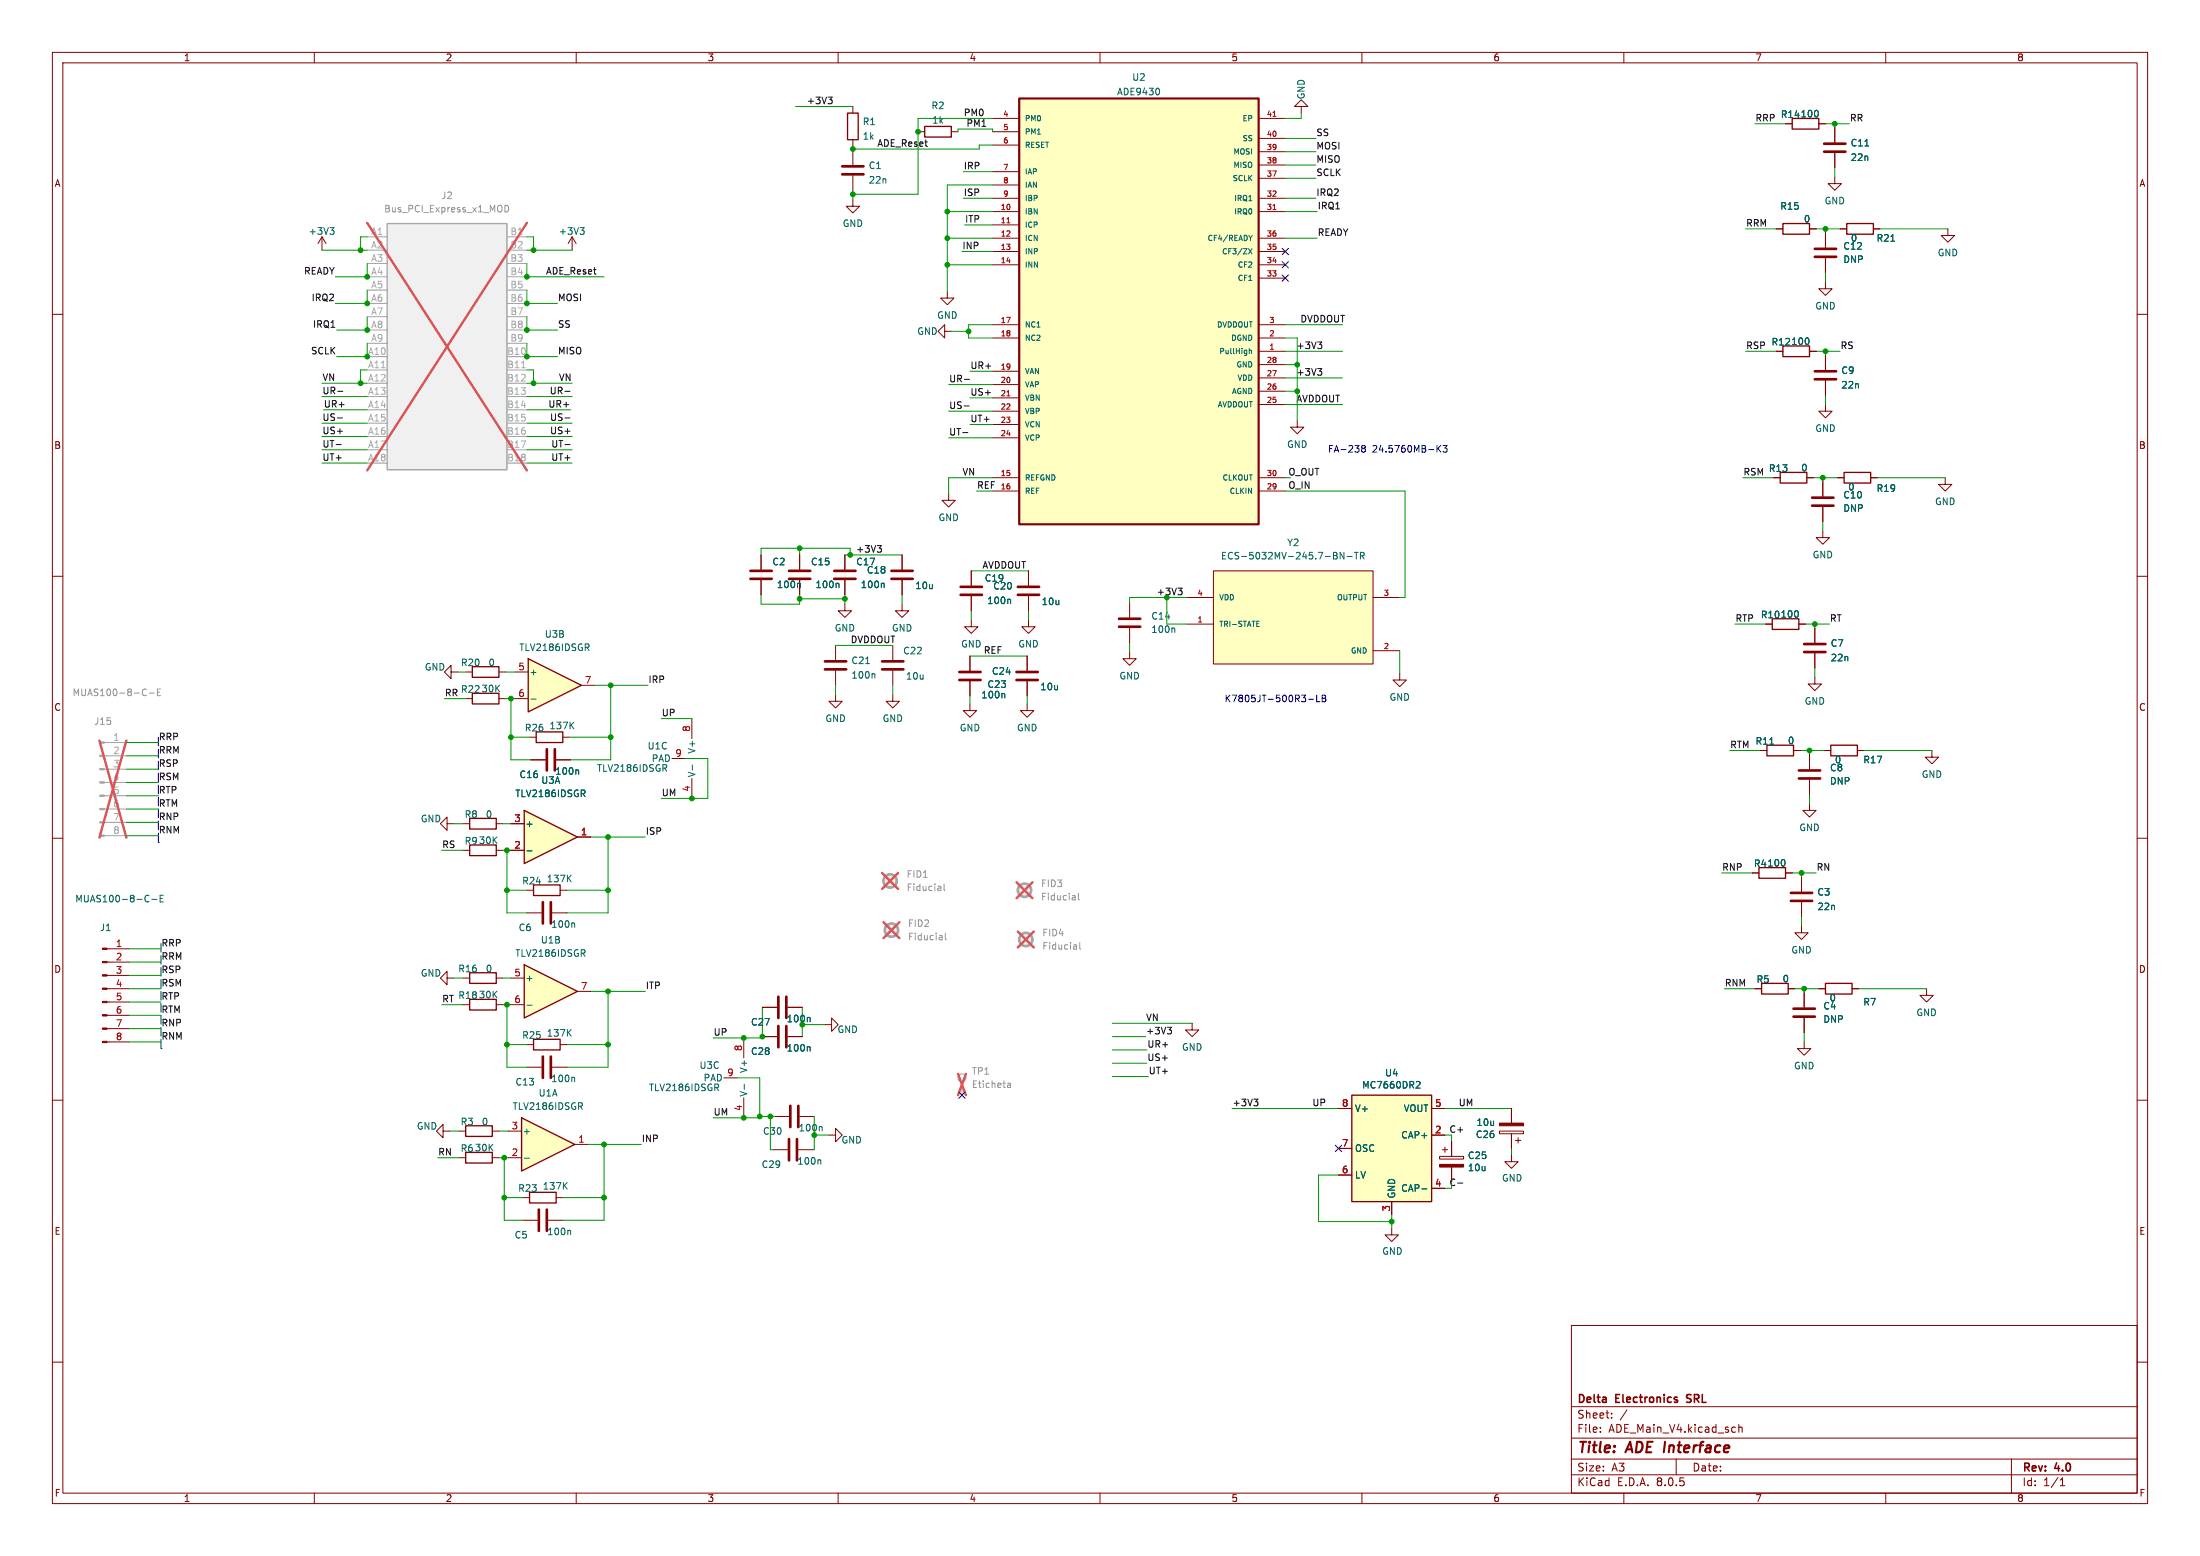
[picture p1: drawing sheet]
<svg xmlns="http://www.w3.org/2000/svg" width="420mm" height="297mm" viewBox="0 0 420 297" stroke-linecap="round" stroke-linejoin="round" font-family="sans-serif">
<g fill="none" stroke="#840000" stroke-width=".19">
<path d="M10 10h400v277h-400zM12 12h396v273h-396zM60 10v2M110 10v2M160 10v2M210 10v2M260 10v2M310 10v2M360 10v2M10 60h2M408 60h2M10 110h2"/>
<path d="M408 110h2M88.9 133.4h1.3M95.2 133.4h1.3M185.2 134.4v1.2h1.2l-1.2 1.3-1.3-1.3h1.3M185.2 125.2v2.8M185.2 130v2.8M10 160h2M345.4 153.4v1.3h1.3l-1.3 1.3-1.2-1.3h1.2M408 160h2M88.4 162.3h1.3M94.7 162.3h1.3M334.5 166.6h1.3"/>
<path d="M340.9 166.6h1.2M335 188.7h1.3M341.4 188.7h1.2M10 210h2M408 210h2M10 260h2M300 253h108v32h-108zM408 260h2M300 278.5h108M300 274.5h108M300 268.5h108M305.5 273.2v.2"/>
<path d="M305.5 272.5v.1M307.7 270.5v.2M307.7 269.8v.1M310.6 269.1l-1.3 1.9M320 278.5v3M331.2 272.4l.1 .1M331.3 273.3l-.1 .1M331.9 271.9v1.5M331.9 272.5l.3-.1 .3 .1 .1 .9M384 278.5v6.5M60 285v2M110 285v2"/>
<path d="M160 285v2M210 285v2M260 285v2M300 281.5h108M310 285v2M360 285v2M393.3 283.6h.9M393.3 282.5l.4-.4v1.5"/>
</g>
<path d="M322 267.6l.2 .1M322 266.3v.5" fill="none" stroke="#840000" stroke-width=".3"/>
<path d="M90.2 132.3h5v2.1h-5zM89.7 161.3h5v2h-5zM335.8 165.6h5.1v2h-5.1zM336.3 187.7h5.1v2h-5.1z" fill="none" stroke="#840000" stroke-width=".25"/>
<path d="M19.9 159.5h4.2M19.9 157h4.2M19.9 154.4h4.2M19.9 151.9h4.2M19.9 149.4h4.2M19.9 146.8h4.2M19.9 144.3h4.2M19.9 141.7h4.2" fill="none" stroke="#a1a1a1" stroke-width=".19"/>
<g fill="#a1a1a1" stroke="#a1a1a1" stroke-width=".19">
<path d="M19 159.4h.9v.2h-.9z"/>
<path d="M19 156.8h.9v.3h-.9z"/>
<path d="M19 154.3h.9v.3h-.9z"/>
<path d="M19 151.8h.9v.2h-.9z"/>
<path d="M19 149.2h.9v.3h-.9z"/>
<path d="M19 146.7h.9v.2h-.9z"/>
<path d="M19 144.1h.9v.3h-.9z"/>
<path d="M19 141.6h.9v.3h-.9z"/>
</g>
<path d="M27.4 131.6h.5M27.9 132.7h-.5M28.5 132.3h1M30.1 132.1h.4M30.7 131.5h-.6v1.3h.6" fill="none" stroke="#989898" stroke-width=".19"/>
<path d="M19 141.4l5.1 18.5M24.1 141.4l-5.1 18.5" fill="none" stroke="#e65255" stroke-width=".46"/>
<path d="M183.1 129.8h4.1M183.1 128.3h4.1" fill="none" stroke="#840000" stroke-width=".51"/>
<path d="M191.6 132.4l.2 .2v.6" fill="none" stroke="#006464" stroke-width=".19"/>
<path d="M258.1 209h15.2v20.4h-15.2z" fill="#ffffc2"/>
<path d="M89.7 190.8h5v2h-5zM89.7 185.7h5v2h-5zM348.5 187.7h5.1v2h-5.1zM258.1 209h15.2v20.4h-15.2z" fill="none" stroke="#840000" stroke-width=".25"/>
<g fill="none" stroke="#840000" stroke-width=".19">
<path d="M180.3 63.2v-1.2l-1.2 1.2 1.2 1.3v-1.3h1.3M145.3 105.9v2.8M145.3 110.7v2.8M152.7 105.9v2.8M152.7 110.7v2.8M161.3 105.9v2.8M161.3 110.7v2.8M343.9 176.8v1.3h1.3l-1.3 1.2-1.3-1.2h1.3M343.9 167.4v2.8M343.9 172.2v2.8M85.3 186.7v-1.3l-1.2 1.3 1.2 1.3v-1.3h1.3M88.4 191.8h1.3"/>
<path d="M88.4 186.7h1.3M94.7 191.8h1.3M94.7 186.7h1.3M227.6 195.3v1.3h1.3l-1.3 1.3-1.3-1.3h1.3M344.4 198.9v1.3h1.3l-1.3 1.2-1.2-1.2h1.2M344.4 189.5v2.8M344.4 194.3v2.8M347.2 188.7h1.3M353.6 188.7h1.2M367.8 188.7v1.3h1.3l-1.3 1.3-1.3-1.3h1.3M255.5 211.6h2.6M255.5 219.2h2.6"/>
<path d="M273.3 216.7h2.5M273.3 211.6h2.5M255.5 224.3h2.6M265.7 234.4v1.3h1.3l-1.3 1.3-1.3-1.3h1.3M265.7 229.4v2.5M273.3 226.8h2.5"/>
</g>
<path d="M152.6 111.3l.2 .2v.7M160 111.3l.2 .2v.7M168.6 111.3l.2 .2v.7M270.6 206.4l.4 .1 .1 .3-.8 .9h.8M271.4 226.9h1" fill="none" stroke="#006464" stroke-width=".19"/>
<path d="M143.3 110.5h4M143.3 109h4M150.6 110.5h4.1M150.6 109h4.1M159.3 110.5h4M159.3 109h4M341.9 172h4M341.9 170.4h4M342.4 194.1h4.1M342.4 192.5h4.1" fill="none" stroke="#840000" stroke-width=".51"/>
<g fill="#f0f0f0" stroke="#f0f0f0" stroke-width=".19">
<circle cx="195.8" cy="179.3" r="1.27"/>
<circle cx="195.6" cy="169.9" r="1.27"/>
</g>
<g fill="none" stroke="#a1a1a1" stroke-width=".51">
<circle cx="195.6" cy="169.9" r="1.27"/>
<circle cx="195.8" cy="179.3" r="1.27"/>
</g>
<path d="M205.2 171l.1 .8M205.3 171.7l-.2 .1M205.3 171.2l-.2 .1M205.9 170.5v1.1l.2 .2M206.1 179.9v1.1l.2 .2M205.5 180.4v.8M205.5 181.1l-.1 .1M205.5 180.6l-.1 .1" fill="none" stroke="#989898" stroke-width=".19"/>
<path d="M194.1 168.4l3 3.1M194.3 177.8l3.1 3M197.1 168.4l-3 3.1M197.4 177.8l-3.1 3" fill="none" stroke="#e65255" stroke-width=".46"/>
<path d="M100.8 125.7l10.2 5.1-10.2 5.1z" fill="#ffffc2"/>
<path d="M100.8 125.7l10.2 5.1-10.2 5.1z" fill="none" stroke="#840000" stroke-width=".25"/>
<g fill="none" stroke="#840000" stroke-width=".19">
<path d="M109.2 45.2l.8 1.3M109.2 45.2v2.6M109.2 45.2l-.7 1.3M98.3 128.3h2.5M98.3 133.4h2.5M111 130.8h2.5M275.3 219.5h1.1M275.8 218.9v1.1M277.1 217.9v2.8M286.3 215.9h4.5v.5h-4.5zM288.5 211.6v2.8M288.5 216.4v2.8"/>
<path d="M289.3 217.7h1M289.8 217.2v1M274.8 220.7h4.6v.5h-4.6zM277.1 222.8v2.8M288.5 220.5v1.2h1.3l-1.3 1.3-1.2-1.3h1.2"/>
</g>
<path d="M110.7 43.5h.8l-.4 .4M111.3 43.9l.2 .3v.3l-.2 .2M101.4 133.4h.9M112 123.6l.4 .6M112.3 123l.1 .1-.1 .4" fill="none" stroke="#006464" stroke-width=".19"/>
<g fill="#840000" stroke="#840000" stroke-width=".19">
<path d="M274.8 222.2h4.6v.6h-4.6z"/>
<path d="M286.3 214.4h4.5v.5h-4.5z"/>
</g>
<path d="M100.1 184.2l10.1 5-10.1 5.1z" fill="#ffffc2"/>
<path d="M100.1 184.2l10.1 5-10.1 5.1z" fill="none" stroke="#840000" stroke-width=".25"/>
<path d="M248.4 20.3h1.3l-1.3-1.2-1.3 1.2h1.3v1.3M172.2 115.3v1.3h-1.3l1.3 1.3 1.3-1.3h-1.3M159.5 123.2v2.8M159.5 128v2.8M97.5 186.7h2.6M97.5 191.8h2.6M110.2 189.2h2.6" fill="none" stroke="#840000" stroke-width=".19"/>
<path d="M165.3 126.7h.7M166.8 128.6l.2 .2v.6M100.6 191.9h1M111.3 181.9l.4 .6M111.6 181.3l.1 .2-.1 .4" fill="none" stroke="#006464" stroke-width=".19"/>
<path d="M157.5 127.8h4M157.5 126.2h4" fill="none" stroke="#840000" stroke-width=".51"/>
<path d="M194.6 18.8h45.7v81.3h-45.7z" fill="#ffffc2"/>
<path d="M194.6 18.8h45.7v81.3h-45.7z" fill="none" stroke="#840000" stroke-width=".41"/>
<g fill="none" stroke="#840000" stroke-width=".19">
<path d="M175.3 25.1h1.2M181.6 25.1h1.3M189.5 37.8h5.1M189.5 22.6h5.1M189.5 25.1h5.1M189.5 27.7h5.1M189.5 32.8h5.1M189.5 35.3h5.1M240.3 37.8h5.1M240.3 34h5.1M240.3 31.5h5.1M240.3 29h5.1"/>
<path d="M240.3 22.6h5.1M240.3 26.4h5.1M189.5 40.4h5.1M189.5 42.9h5.1M189.5 45.5h5.1M189.5 48h5.1M189.5 50.5h5.1M240.3 40.4h5.1M240.3 45.5h5.1M240.3 48h5.1M240.3 50.5h5.1M240.3 53.1h5.1"/>
<path d="M189.5 62h5.1M189.5 64.5h5.1M189.5 70.9h5.1M189.5 73.4h5.1M189.5 75.9h5.1M189.5 78.5h5.1M240.3 67.1h5.1M240.3 62h5.1M240.3 64.5h5.1M240.3 77.2h5.1M240.3 74.7h5.1M240.3 72.1h5.1"/>
<path d="M240.3 69.6h5.1M189.5 91.2h5.1M189.5 93.7h5.1M189.5 81h5.1M189.5 83.6h5.1M240.3 91.2h5.1M240.3 93.7h5.1M161.3 115.3v1.3h1.3l-1.3 1.3-1.3-1.3h1.3M185.4 109v2.8M185.4 113.8v2.8M196.3 109v2.8M196.3 113.8v2.8"/>
<path d="M88.9 128.3h1.3M95.2 128.3h1.3M170.4 132.6v1.3h-1.2l1.2 1.2 1.3-1.2h-1.3M101.3 145h2.8M106.2 145h2.8M100.6 169.9h1.3M100.6 174.2h2.8M105.4 174.2h2.8M106.9 169.9h1.3"/>
</g>
<path d="M221.2 17l.2 .3-.2 .7M238.3 47.5l.7 1M239 47.5l-.7 1M239.1 44.9l-.4 .5M238.5 66.5v1M238.5 66.9h.4v.6M192.7 114.4l.2 .2v.6M110.3 147l.2 .1v.7M108.5 167.6l.5 .7M109 167.1l-.7 .7M109.5 176.2l.2 .1v.7" fill="none" stroke="#006464" stroke-width=".19"/>
<path d="M243 40h.6M243 22.2h.6M192.2 42.5h.6M192.2 75.6h.6" fill="none" stroke="#a90000" stroke-width=".19"/>
<g fill="none" stroke="#a1a1a1" stroke-width=".19">
<path d="M183.6 206.5v2.5"/>
<circle cx="183.6" cy="205.7" r=".76"/>
</g>
<path d="M192.4 206.8h.4l.1 .8M192.4 207.5h.5M192.9 207l-.5 .2" fill="none" stroke="#989898" stroke-width=".19"/>
<path d="M182.9 205l1.5 4M184.4 205l-1.5 4" fill="none" stroke="#e65255" stroke-width=".46"/>
<path d="M176.5 24.1h5.1v2.1h-5.1zM90.2 127.3h5v2h-5zM101.9 168.9h5v2h-5z" fill="none" stroke="#840000" stroke-width=".25"/>
<path d="M183.4 113.5h4.1M183.4 112h4.1M194.3 113.5h4.1M194.3 112h4.1M104.4 143v4.1M105.9 143v4.1M103.6 172.2v4.1M105.2 172.2v4.1" fill="none" stroke="#840000" stroke-width=".51"/>
<path d="M100.1 154.7l10.1 5.1-10.1 5z" fill="#ffffc2"/>
<path d="M339.9 90.2h5v2h-5zM100.1 154.7l10.1 5.1-10.1 5z" fill="none" stroke="#840000" stroke-width=".25"/>
<path d="M181.1 94.2v1.3h1.3l-1.3 1.3-1.3-1.3h1.3M338.6 91.2h1.3M344.9 91.2h1.3M86.1 128.3v-1.3l-1.3 1.3 1.3 1.2v-1.2h1.3M97.5 157.2h2.6M110.2 159.8h2.6M97.5 162.3h2.6" fill="none" stroke="#840000" stroke-width=".19"/>
<path d="M111.3 151.5l.4 .6M111.6 150.9l.1 .1-.1 .4M100.6 162.4h1" fill="none" stroke="#006464" stroke-width=".19"/>
<path d="M73.9 42.7h22.9v47h-22.9z" fill="#f0f0f0"/>
<path d="M73.9 42.7h22.9v47h-22.9z" fill="none" stroke="#a1a1a1" stroke-width=".25"/>
<g fill="none" stroke="#a1a1a1" stroke-width=".19">
<path d="M70.1 45.2h3.8M70.1 47.8h3.8M70.1 50.3h3.8M70.1 52.8h3.8M70.1 55.4h3.8M70.1 57.9h3.8M96.8 45.2h3.8M96.8 47.8h3.8M96.8 50.3h3.8M96.8 52.8h3.8M96.8 55.4h3.8M96.8 57.9h3.8"/>
<path d="M70.1 68.1h3.8M70.1 70.6h3.8M70.1 73.2h3.8M70.1 75.7h3.8M70.1 78.2h3.8M70.1 60.5h3.8M70.1 63h3.8M70.1 65.5h3.8M96.8 68.1h3.8M96.8 70.6h3.8M96.8 73.2h3.8M96.8 75.7h3.8"/>
<path d="M96.8 78.2h3.8M96.8 60.5h3.8M96.8 63h3.8M96.8 65.5h3.8M70.1 80.8h3.8M70.1 83.3h3.8M70.1 85.9h3.8M70.1 88.4h3.8M96.8 80.8h3.8M96.8 83.3h3.8M96.8 85.9h3.8M96.8 88.4h3.8"/>
</g>
<path d="M99.6 70.2h.7" fill="none" stroke="#aaa" stroke-width=".19"/>
<path d="M96.4 39.2a.64 .64 0 0 1 .7 .6 .64 .64 0 0 1-.7 .7zM179.6 169.2v.8M179.6 169.9l-.1 .1M179.6 169.5h-.1M179.8 178.6l.1 .8M179.9 179.3l-.2 .1M179.9 178.9h-.2M180.2 168.7v1.1l.2 .2M180.5 178.1v1.1l.2 .2" fill="none" stroke="#989898" stroke-width=".19"/>
<path d="M70.1 42.5l30.5 47.3M100.6 42.5l-30.5 47.3M168.4 166.6l3 3.1M168.7 176l3 3.1M171.4 166.6l-3 3.1M171.7 176l-3 3.1" fill="none" stroke="#e65255" stroke-width=".46"/>
<path d="M161.8 21.6h2v5.1h-2zM342.1 22.6h5.1v2h-5.1zM340.4 42.7h5v2h-5zM340.4 66h5v2.1h-5zM352 90.2h5.1v2h-5.1zM338.3 118.1h5.1v2h-5.1zM102.4 139.7h5v2h-5zM88.9 214.9h5.1v2h-5.1zM88.9 220h5.1v2h-5.1z" fill="none" stroke="#840000" stroke-width=".25"/>
<g fill="none" stroke="#840000" stroke-width=".19">
<path d="M162.8 20.3v1.3M162.8 26.7v1.2M162.8 28.7v2.8M162.8 33.5v2.8M340.9 23.6h1.2M347.2 23.6h1.3M350.3 33.8v1.3h1.2l-1.2 1.2-1.3-1.2h1.3M350.3 24.4v2.8M350.3 29.2v2.8M61.5 45.2l-.8 1.3M61.5 45.2v2.6M61.5 45.2l.7 1.3"/>
<path d="M339.1 43.7h1.3M345.4 43.7h1.3M348.5 53.8v1.3h1.3l-1.3 1.3-1.3-1.3h1.3M339.1 67.1h1.3M345.4 67.1h1.3M247.6 80.3v1.2h1.3l-1.3 1.3-1.2-1.3h1.2M348 91.9v2.8M348 96.8v2.8M350.8 91.2h1.2M357.1 91.2h1.3M371.3 91.2v1.3h1.3l-1.3 1.2-1.2-1.2h1.2M172.2 105.9v2.8"/>
<path d="M172.2 110.7v2.8M185.4 118.4v1.2h1.3l-1.3 1.3-1.3-1.3h1.3M196.3 118.4v1.2h-1.2l1.2 1.3 1.3-1.3h-1.3M337.1 119.1h1.2M343.4 119.1h1.3M348 101.3v1.3h1.2l-1.2 1.3-1.3-1.3h1.3M132.1 137.2v3.8M159.5 132.6v1.3h1.3l-1.3 1.2-1.3-1.2h1.3M170.4 123.2v2.8M170.4 128v2.8M196.1 125.2v2.8M196.1 130v2.8"/>
<path d="M267.2 128.5v1.3h1.3l-1.3 1.3-1.3-1.3h1.3M101.1 140.7h1.3M107.4 140.7h1.3M128.3 144.8h2.5M132.1 148.6v3.8M142 198.1v3.8M145.5 192.3h2.8M145.5 197.9h2.8M150.4 192.3h2.8M150.4 197.9h2.8M157.5 195.6h1.2v-1.3l1.3 1.3-1.3 1.3v-1.3M84.6 215.9v-1.3l-1.3 1.3 1.3 1.3v-1.3h1.3"/>
<path d="M87.6 215.9h1.3M94 215.9h1.2M138.2 205.7h2.5M142 209.6v3.8M147.6 219.5h2.8M147.8 213.1h2.8M152.4 219.5h2.8M152.7 213.1h2.7M158.2 216.7h1.3v-1.3l1.3 1.3-1.3 1.2v-1.2M87.6 221h1.3M94 221h1.2"/>
</g>
<g fill="none" stroke="#006464" stroke-width=".19">
<path d="M356 27.9h.7M63 43.5h.8l-.5 .4M63.5 43.9l.3 .3v.3l-.3 .2M109 138.4l.6 .7M109.6 137.8l-.8 .8M126.9 146.6l.4 .6M127.3 146.2l-.1 .4M132.2 146v1M154.5 194.2l.2 .2v.6M154.5 199.8l.2 .2v.6M136.8 207.6l.4 .6M137.2 207.2l-.1 .3"/>
<path d="M142.1 207v.9M156.8 215l.2 .2v.7M156.5 221.4l.2 .2v.6"/>
</g>
<g fill="none" stroke="#840000" stroke-width=".51">
<path d="M160.8 33.3h4M160.8 31.8h4M348.2 29h4.1M348.2 27.4h4.1M345.9 96.5h4.1M345.9 95h4.1M170.2 110.5h4M170.2 109h4M168.4 127.8h4.1M168.4 126.2h4.1M194.1 129.8h4M194.1 128.3h4"/>
<path d="M148.6 190.2v4.1M148.6 195.8v4.1M150.1 190.2v4.1M150.1 195.8v4.1M150.6 217.4v4.1M150.9 211.1v4M152.1 217.4v4.1M152.4 211.1v4"/>
</g>
<g fill="#f0f0f0" stroke="#f0f0f0" stroke-width=".19">
<circle cx="170.2" cy="177.5" r="1.27"/>
<circle cx="169.9" cy="168.1" r="1.27"/>
</g>
<g fill="none" stroke="#a1a1a1" stroke-width=".51">
<circle cx="169.9" cy="168.1" r="1.27"/>
<circle cx="170.2" cy="177.5" r="1.27"/>
</g>
<path d="M231.6 109h30.5v17.7h-30.5z" fill="#ffffc2"/>
<g fill="none" stroke="#840000" stroke-width=".19">
<path d="M348.5 44.5v2.7M348.5 49.3v2.8M351.3 43.7h1.3M357.6 43.7h1.3M371.9 43.7v1.3h1.2l-1.2 1.2-1.3-1.2h1.3M348.5 77.2v1.3h1.3l-1.3 1.3-1.3-1.3h1.3M348.5 67.8v2.8M348.5 72.6v2.8M215.6 115.1v2.8M215.6 119.9v2.8M226.6 119.1h5M226.6 114h5"/>
<path d="M231.6 109h30.5v17.7h-30.5zM262.1 114h5.1M215.6 124.5v1.2h1.3l-1.3 1.3-1.2-1.3h1.2M262.1 124.2h5.1M99.8 228.6h1.3M99.8 232.9h2.8M104.6 232.9h2.8M106.2 228.6h1.2"/>
</g>
<g fill="none" stroke="#006464" stroke-width=".19">
<path d="M361 46h.7M224.1 119.9l.2 .2v.6M239.9 119.6h.5M239.9 118.6h.5M256.6 105.4v1.3l-.8-1.3v1.3M257.2 106.2h.9M258.6 105.4h.7M258.9 105.4v1.3M259.7 106.1l.6-.1 .1-.1v-.3l-.7-.2v1.3M260 106.1l.4 .6M107.7 226.3l.6 .7M108.3 225.7l-.7 .8"/>
<path d="M108.8 234.8l.1 .2v.7"/>
</g>
<path d="M346.5 49h4M346.5 47.5h4M346.5 72.4h4M346.5 70.9h4M213.6 119.6h4.1M213.6 118.1h4.1M102.9 230.9v4M104.4 230.9v4" fill="none" stroke="#840000" stroke-width=".51"/>
<path d="M352.6 42.7h5v2h-5zM101.1 227.6h5.1v2h-5.1z" fill="none" stroke="#840000" stroke-width=".25"/>
<path d="M99.6 213.4l10.1 5-10.1 5.1z" fill="#ffffc2"/>
<path d="M89.7 156.2h5v2h-5zM337.3 142.2h5.1v2.1h-5.1zM349.5 142.2h5.1v2.1h-5.1zM101.9 198.4h5v2h-5zM99.6 213.4l10.1 5-10.1 5.1z" fill="none" stroke="#840000" stroke-width=".25"/>
<g fill="none" stroke="#840000" stroke-width=".19">
<path d="M162.8 38.1v1.3h1.3l-1.3 1.2-1.3-1.2h1.3M340.9 23.6h1.2M347.2 23.6h1.3M350.3 24.4v2.8M350.3 29.2v2.8M180.8 55.6v1.3h1.3l-1.3 1.3-1.2-1.3h1.2M339.1 43.7h1.3M345.4 43.7h1.3M348.5 44.5v2.7M348.5 49.3v2.8M351.3 43.7h1.3M357.6 43.7h1.3"/>
<path d="M339.1 67.1h1.3M345.4 67.1h1.3M348.5 67.8v2.8M348.5 72.6v2.8M338.6 91.2h1.3M344.9 91.2h1.3M348 91.9v2.8M348 96.8v2.8M350.8 91.2h1.2M357.1 91.2h1.3M145.3 105.9v2.8M145.3 110.7v2.8"/>
<path d="M152.7 105.9v2.8M152.7 110.7v2.8M161.3 105.9v2.8M161.3 110.7v2.8M172.2 105.9v2.8M172.2 110.7v2.8M185.4 109v2.8M185.4 113.8v2.8M196.3 109v2.8M196.3 113.8v2.8M337.1 119.1h1.2M343.4 119.1h1.3"/>
<path d="M346.5 119.9v2.8M185.2 125.2v2.8M185.2 130v2.8M196.1 134.4v1.2h-1.3l1.3 1.3 1.3-1.3h-1.3M196.1 125.2v2.8M196.1 130v2.8M346.5 129.3v1.3h1.2l-1.2 1.2-1.3-1.2h1.3M346.5 124.7v2.8M85.3 157.2v-1.2l-1.2 1.2 1.2 1.3v-1.3h1.3M88.4 157.2h1.3M94.7 157.2h1.3M97.5 157.2h2.6"/>
<path d="M101.3 145h2.8M106.2 145h2.8M110.2 159.8h2.6M336 143.3h1.3M342.4 143.3h1.3M345.4 144v2.8M345.4 148.8v2.8M348.2 143.3h1.3M354.6 143.3h1.3M368.8 143.3v1.2h1.3l-1.3 1.3-1.3-1.3h1.3M97.5 162.3h2.6M334.5 166.6h1.3"/>
<path d="M340.9 166.6h1.2M343.9 167.4v2.8M343.9 172.2v2.8M20.4 198.9h4.2M20.4 196.3h4.2M20.4 193.8h4.2M20.4 191.3h4.2M20.4 188.7h4.2M20.4 186.2h4.2M20.4 183.6h4.2M20.4 181.1h4.2M100.6 199.4h1.3"/>
<path d="M106.9 199.4h1.3M145.5 192.3h2.8M145.5 197.9h2.8M150.4 192.3h2.8M150.4 197.9h2.8M335 188.7h1.3M341.4 188.7h1.2M344.4 189.5v2.8M344.4 194.3v2.8M347.2 188.7h1.3M353.6 188.7h1.2M97 215.9h2.6"/>
<path d="M100.6 203.7h2.8M105.4 203.7h2.8M109.7 218.4h2.6M255.5 211.6h2.6M255.5 219.2h2.6M273.3 216.7h2.5M273.3 211.6h2.5M277.1 217.9v2.8M288.5 211.6v2.8M288.5 216.4v2.8M97 221h2.6M255.5 224.3h2.6"/>
<path d="M265.7 229.4v2.5M273.3 226.8h2.5M277.1 222.8v2.8"/>
</g>
<g fill="none" stroke="#006464" stroke-width=".19">
<path d="M356 27.9h.7M361 46h.7M152.6 111.3l.2 .2v.7M160 111.3l.2 .2v.7M168.6 111.3l.2 .2v.7M192.7 114.4l.2 .2v.6M191.6 132.4l.2 .2v.6M110.3 147l.2 .1v.7M111.3 151.5l.4 .6M111.6 150.9l.1 .1-.1 .4M337.9 142.1h.7M27.9 170.9l.5 .1"/>
<path d="M28.4 172l-.5 .1M29 171.7h1M30.6 171.5h.4M31.2 170.9h-.6v1.3h.6M100.6 162.4h1M108.5 197.1l.5 .7M109 196.5l-.7 .7M154.5 194.2l.2 .2v.6M154.5 199.8l.2 .2v.6M109.5 205.6l.2 .2v.7M110.8 211.2l.4 .6M111.1 210.5l.1 .2-.1 .4"/>
<path d="M270.6 206.4l.4 .1 .1 .3-.8 .9h.8M100.1 221.1h1M271.4 226.9h1"/>
</g>
<path d="M344.4 124.5h4.1M344.4 122.9h4.1M343.4 148.6h4.1M343.4 147.1h4.1M103.6 201.7v4M105.2 201.7v4" fill="none" stroke="#840000" stroke-width=".51"/>
<g fill="#840000" stroke="#840000" stroke-width=".19">
<path d="M19.6 198.8h.8v.2h-.8z"/>
<path d="M19.6 196.2h.8v.3h-.8z"/>
<path d="M19.6 193.7h.8v.2h-.8z"/>
<path d="M19.6 191.1h.8v.3h-.8z"/>
<path d="M19.6 188.6h.8v.2h-.8z"/>
<path d="M19.6 186.1h.8v.2h-.8z"/>
<path d="M19.6 183.5h.8v.3h-.8z"/>
<path d="M19.6 181h.8v.2h-.8z"/>
</g>
<g fill="none" stroke="#0f0f0f" stroke-width=".19">
<path d="M158.1 18.5h.8l-.5 .5M158.6 19l.3 .3v.3l-.3 .2M64.4 79.8h1M64.5 74.7h.9M107.8 74.7h1M107.8 79.8h1M184 77.5h1M184.1 72.4h1M251.5 65.3h.8l-.4 .5M251.5 70.4h.8l-.4 .4M252.1 65.8l.2 .2v.3l-.2 .2M252.1 70.8l.2 .3v.3l-.2 .2"/>
<path d="M64.2 84.9h.9M107.8 84.9h1M183.8 82.6h1M167.5 104.1h.8l-.5 .5M168 104.6l.3 .3v.3l-.3 .2M224.9 112.3h.8l-.5 .4M225.4 112.7l.3 .3v.3l-.3 .2M222.8 196.1h.8l-.4 .5M223.4 196.6l.2 .2v.3l-.2 .3M239.4 209.8h.7l-.4 .5M239.9 210.3l.2 .2v.3l-.2 .3M278.3 225.8h.9"/>
</g>
<path d="M260.2 85.6l-.3-.3 .3-.3h.2l.3 .3-.3 .3M260.2 85.6l-.3 .2v.3l.3 .2h.2l.3-.2v-.3l-.3-.2M260.2 85.6h.2M274.5 85.6l.5 .7M275 85l-.7 .8M275.5 85h.8l-.5 .5 .4 .1v.6l-.2 .1-.5-.1M249.8 133.5h1M251.4 132.7v1.3h.6M252.4 132.7h.4l.3 .2-.3 .4 .3 .1v.3l-.2 .3h-.5zM252.4 133.3h.4" fill="none" stroke="#0000c2" stroke-width=".19"/>
<path d="M30.2 140.7v20.1M30.2 160.8h.1M30.7 180.1v20.1M30.7 200.2h.1" fill="none" stroke="#0000c2" stroke-width=".19" stroke-dasharray="1.7 .6"/>
<g fill="none" stroke="#009600" stroke-width=".19">
<path d="M151.9 20.3h10.9M162.8 27.9v.8M162.8 36.3v1.8M182.9 25.1v-.5h6.6v.5M183.9 32.8h5.6M183.9 37.8h5.6M189.5 35.3h-8.7v20.3M189.5 27.7h-2.6v.7h-24.1M189.5 22.6h-14.2v14.5h-12.5M245.4 26.4h5.8M245.4 31.5h5.8M245.4 37.8h5.8"/>
<path d="M245.4 34h5.8M245.4 29h5.8M248.4 21.6v1h-3M335 23.6h5.9M348.5 23.6h4.6M350.3 23.6v.8M350.3 32v1.8M61.5 47.8h8.6M70.1 50.3v2.5h-6.1M70.1 55.4v2.5h-6.1M70.1 45.2h-1.3v2.6M100.6 47.8h8.6"/>
<path d="M100.6 55.4v2.5h5.8M100.6 50.3v2.5h14.7M100.6 45.2h1.3v2.6M180.8 45.5h8.7M180.8 40.4h8.7M180.8 50.5h8.7M183.6 48h5.9M184.1 42.9h5.4M245.4 45.5h6.1M245.4 40.4h6.1M333.2 43.7h5.9M346.7 43.7h4.6"/>
<path d="M348.5 43.7v.8M348.5 52.1v1.7M358.9 43.7h13M61.5 73.2h8.6M61.5 75.7h8.6M61.7 78.2h8.4M70.1 60.5v2.5h-5.8M70.1 65.5v2.6h-5.8M70.1 70.6h-1.3v2.6M100.6 60.5v2.5h5.8M100.6 73.2h8.6M100.6 75.7h8.6"/>
<path d="M100.6 78.2h8.4M100.6 70.6h1.3v2.6M100.6 65.5v2.6h5.8M181.1 78.5h8.4M181.1 73.4h8.4M181.6 63.2h3.3M185.2 70.9h4.3M185.2 75.9h4.3M189.5 62h-4.6v2.5h4.6M245.4 69.6h2.2M245.4 64.5h2.2v15.8M245.4 72.1h10.9"/>
<path d="M245.4 62h10.9M245.4 67.1h10.9M245.4 74.7h2.2M245.4 77.2h10.9M333.2 67.1h5.9M346.7 67.1h4.6M348.5 67.1v.7M348.5 75.4v1.8M61.5 80.8h8.6M61.5 83.3h8.6M61.5 85.9h8.6M61.5 88.4h8.6"/>
<path d="M100.6 80.8h8.6M100.6 83.3h8.6M100.6 85.9h8.6M100.6 88.4h8.6M181.1 83.6h8.4M185.2 81h4.3M186.4 93.7h3.1M189.5 91.2h-8.4v3M245.4 93.7h22.8v20.3h-1M332.7 91.2h5.9M346.2 91.2h4.6M348 91.2v.7"/>
<path d="M348 99.6v1.7M358.4 91.2h12.9M145.3 113.5v1.8h7.4v-1.8M145.3 105.9v-1.3h17v1.3M152.7 114.3h8.6M152.7 104.6v1.3M161.3 113.5v1.8M161.3 105.9h10.9M172.2 113.5v1.8M185.4 109h10.9M185.4 116.6v1.8M196.3 116.6v1.8"/>
<path d="M222.8 114v5.1h3.8M226.6 114h-11v1.1M331.2 119.1h5.9M344.7 119.1h4.5M346.5 119.1v.8M84.8 133.4h4.1M87.4 128.3h1.5M96.5 133.4h1.8M96.5 128.3h1.8M97.5 133.4v11.6h3.8M113.5 130.8h10.2M116.6 130.8v14.2h-7.6"/>
<path d="M126.2 137.2h5.9M159.5 130.8v1.8M159.5 123.2h10.9M170.4 130.8v1.8M185.2 132.8v1.6M185.2 125.2h10.9M196.1 132.8v1.6M215.6 122.7v1.8M267.2 124.2v4.3M346.5 127.5v1.8M24.1 141.7h6.1M24.1 157h6.1"/>
<path d="M24.1 159.5h6.1M24.1 154.4h6.1M24.1 151.9h6.1M24.1 146.8h6.1M24.1 144.3h6.1M24.1 149.4h6.1M86.6 157.2h1.8M96 157.2h1.5M97.5 140.7h3.6M108.7 140.7h7.9M112.8 159.8h10.4M116.1 159.8v14.4h-7.9"/>
<path d="M130.8 144.8h4.3v7.6h-8.9M330.2 143.3h5.8M343.7 143.3h4.5M345.4 143.3v.7M345.4 151.6v1.8M355.9 143.3h12.9M84.3 162.3h4.1M96 162.3h1.5M96.8 169.9h3.8M96.8 162.3v11.9h3.8M108.2 169.9h7.9M328.7 166.6h5.8"/>
<path d="M342.1 166.6h4.6M343.9 166.6v.8M343.9 175v1.8M24.6 188.7h6.1M24.6 181.1h6.1M24.6 191.3h6.1M24.6 186.2h6.1M24.6 183.6h6.1M24.6 198.9h6.1M24.6 193.8h6.1M24.6 196.3h6.1M84.3 191.8h4.1"/>
<path d="M86.6 186.7h1.8M96 191.8h1.5M96 186.7h1.5M96.8 199.4h3.8M96.8 191.8v11.9h3.8M108.2 199.4h7.9M112.8 189.2h10.4M116.1 189.2v14.5h-7.9M145.5 192.3v5.8h-9.4M153.2 192.3v5.6M153.2 195.6h4.3M212.3 195.3h15.3"/>
<path d="M212.3 197.9h6.4M329.2 188.7h5.8M342.6 188.7h4.6M344.4 188.7v.8M344.4 197.1v1.8M354.8 188.7h13M85.9 215.9h1.7M95.2 215.9h1.8M112.3 218.4h10.1M115.3 218.4v14.5h-7.9M140.7 205.7h4.3v7.7h-8.9M145 213.1h2.8"/>
<path d="M147.1 213.1v6.4h.5M155.4 216.7h2.8M155.4 213.1v6.4h-.2M212.3 205.5h6.9M212.3 202.9h6.6M212.3 200.4h6.6M235.2 211.6h20.3M275.8 211.6h12.7M275.8 216.7h1.3v1.2M288.5 219.2v1.3M83.6 221h4M95.2 221h1.8"/>
<path d="M96.3 221v11.9h3.5M96.3 228.6h3.5M107.4 228.6h7.9M255.5 224.3h-3.8v8.9h14M265.7 231.9v2.5M275.8 226.8h1.3"/>
</g>
<path d="M244.8 49.9l1.2 1.3M244.8 47.4l1.2 1.2M244.8 52.5l1.2 1.2M246 49.9l-1.2 1.3M246 47.4l-1.2 1.2M246 52.5l-1.2 1.2M183 208.4l1.3 1.3M184.3 208.4l-1.3 1.3M254.9 218.6l1.2 1.2M256.1 218.6l-1.2 1.2" fill="none" stroke="#000084" stroke-width=".19"/>
<g fill="#009600" stroke="#009600" stroke-width=".19">
<circle cx="265.7" cy="233.2" r=".46"/>
<circle cx="247.6" cy="69.6" r=".46"/>
<circle cx="350.3" cy="23.6" r=".46"/>
<circle cx="247.6" cy="74.7" r=".46"/>
<circle cx="222.8" cy="114" r=".46"/>
<circle cx="180.8" cy="50.5" r=".46"/>
<circle cx="180.8" cy="45.5" r=".46"/>
<circle cx="180.8" cy="40.4" r=".46"/>
<circle cx="184.9" cy="63.2" r=".46"/>
<circle cx="348" cy="91.2" r=".46"/>
<circle cx="348.5" cy="43.7" r=".46"/>
<circle cx="348.5" cy="67.1" r=".46"/>
<circle cx="346.5" cy="119.1" r=".46"/>
<circle cx="345.4" cy="143.3" r=".46"/>
<circle cx="343.9" cy="166.6" r=".46"/>
<circle cx="344.4" cy="188.7" r=".46"/>
<circle cx="116.6" cy="140.7" r=".46"/>
<circle cx="132.1" cy="152.4" r=".46"/>
<circle cx="116.1" cy="169.9" r=".46"/>
<circle cx="116.1" cy="159.8" r=".46"/>
<circle cx="100.6" cy="63" r=".46"/>
<circle cx="100.6" cy="68.1" r=".46"/>
<circle cx="101.9" cy="47.8" r=".46"/>
<circle cx="162.8" cy="37.1" r=".46"/>
<circle cx="162.8" cy="28.4" r=".46"/>
<circle cx="100.6" cy="52.8" r=".46"/>
<circle cx="101.9" cy="73.2" r=".46"/>
<circle cx="100.6" cy="57.9" r=".46"/>
<circle cx="175.3" cy="25.1" r=".46"/>
<circle cx="68.8" cy="47.8" r=".46"/>
<circle cx="70.1" cy="63" r=".46"/>
<circle cx="68.8" cy="73.2" r=".46"/>
<circle cx="70.1" cy="52.8" r=".46"/>
<circle cx="70.1" cy="57.9" r=".46"/>
<circle cx="70.1" cy="68.1" r=".46"/>
<circle cx="116.6" cy="130.8" r=".46"/>
<circle cx="97.5" cy="133.4" r=".46"/>
<circle cx="97.5" cy="140.7" r=".46"/>
<circle cx="115.3" cy="228.6" r=".46"/>
<circle cx="115.3" cy="218.4" r=".46"/>
<circle cx="96.8" cy="199.4" r=".46"/>
<circle cx="96.8" cy="191.8" r=".46"/>
<circle cx="116.1" cy="189.2" r=".46"/>
<circle cx="116.1" cy="199.4" r=".46"/>
<circle cx="96.3" cy="228.6" r=".46"/>
<circle cx="96.3" cy="221" r=".46"/>
<circle cx="142" cy="213.4" r=".46"/>
<circle cx="161.3" cy="114.3" r=".46"/>
<circle cx="142" cy="198.1" r=".46"/>
<circle cx="145.5" cy="197.9" r=".46"/>
<circle cx="155.4" cy="216.7" r=".46"/>
<circle cx="147.1" cy="213.1" r=".46"/>
<circle cx="145" cy="213.1" r=".46"/>
<circle cx="162.3" cy="105.9" r=".46"/>
<circle cx="152.7" cy="114.3" r=".46"/>
<circle cx="152.7" cy="104.6" r=".46"/>
<circle cx="153.2" cy="195.6" r=".46"/>
<circle cx="96.8" cy="169.9" r=".46"/>
<circle cx="96.8" cy="162.3" r=".46"/>
</g>
<g font-size="2.8" fill="#840000">
<text x="301" y="277.9">Title:</text>
<text x="310.6" y="277.9">ADE Interface</text>
</g>
<g font-size="2.1" fill="#840000">
<text x="301" y="268.2">Delta</text>
<text x="308.5" y="268.2">Electronics</text>
<text x="322.7" y="268.2">SRL</text>
<text x="301" y="273.7">File:</text>
<text x="301" y="271">Sheet:</text>
<text x="307.1" y="273.7">ADE_Main_V4.kicad_sch</text>
<text x="301" y="281.1">Size:</text>
<text x="307.6" y="281.1">A3</text>
<text x="323" y="281.1">Date:</text>
<text x="386" y="281.3">Rev:</text>
<text x="392.4" y="281.3">4.0</text>
<text x="301" y="283.9">KiCad</text>
<text x="308.7" y="283.9">E.D.A.</text>
<text x="316.3" y="283.9">8.0.5</text>
<text x="386" y="283.9">Id:</text>
<text x="390.1" y="283.9">1/1</text>
</g>
<g font-size="1.8" fill="#840000">
<text x="35" y="11.9">1</text>
<text x="85" y="11.9">2</text>
<text x="135" y="11.9">3</text>
<text x="185" y="11.9">4</text>
<text x="235" y="11.9">5</text>
<text x="285" y="11.9">6</text>
<text x="335" y="11.9">7</text>
<text x="385" y="11.9">8</text>
<text x="10.3" y="35.9">A</text>
<text x="408.3" y="35.9">A</text>
<text x="10.3" y="85.9">B</text>
<text x="408.2" y="85.9">B</text>
<text x="10.3" y="135.9">C</text>
<text x="408.2" y="135.9">C</text>
<text x="10.3" y="185.9">D</text>
<text x="408.2" y="185.9">D</text>
<text x="10.3" y="235.9">E</text>
<text x="408.3" y="235.9">E</text>
<text x="10.3" y="285.9">F</text>
<text x="35" y="286.9">1</text>
<text x="85" y="286.9">2</text>
<text x="135" y="286.9">3</text>
<text x="185" y="286.9">4</text>
<text x="235" y="286.9">5</text>
<text x="285" y="286.9">6</text>
<text x="335" y="286.9">7</text>
<text x="385" y="286.9">8</text>
<text x="408.3" y="285.9">F</text>
</g>
<g font-size="1.8" fill="#006464">
<text x="216.1" y="15.6">U2</text>
<text x="177.7" y="21">R2</text>
<text x="177.8" y="23.8">1k</text>
<text x="213.1" y="18.4">ADE9430</text>
<text x="249.3" y="19.1" transform="rotate(-90 249.3 19.1)">GND</text>
<text x="339.9" y="22.7">R14</text>
<text x="343.6" y="22.6">100</text>
<text x="164.6" y="24.1">R1</text>
<text x="164.6" y="26.9">1k</text>
<text x="353.2" y="28.1">C11</text>
<text x="165.7" y="32.5">C1</text>
<text x="165.7" y="35.2">22n</text>
<text x="353.2" y="30.9">22n</text>
<text x="339.8" y="40.2">R15</text>
<text x="348.2" y="39.2">GND</text>
<text x="58.8" y="45">+3V3</text>
<text x="106.6" y="45">+3V3</text>
<text x="160.8" y="43.5">GND</text>
<text x="344.3" y="42.7">0</text>
<text x="351.8" y="47.9">C12</text>
<text x="353.2" y="46.3">0</text>
<text x="358.2" y="46.3">R21</text>
<text x="351.8" y="50.4">DNP</text>
<text x="369.8" y="49.1">GND</text>
<text x="346.5" y="59.3">GND</text>
<text x="175" y="64.1">GND</text>
<text x="178.8" y="61.1">GND</text>
<text x="338.1" y="66.1">R12</text>
<text x="341.9" y="66">100</text>
<text x="351.4" y="71.6">C9</text>
<text x="351.4" y="74.4">22n</text>
<text x="346.5" y="82.6">GND</text>
<text x="245.6" y="85.7">GND</text>
<text x="337.6" y="90.3">R13</text>
<text x="343.8" y="90.2">0</text>
<text x="351.8" y="95.4">C10</text>
<text x="352.7" y="93.8">0</text>
<text x="358.2" y="94.1">R19</text>
<text x="179.1" y="99.7">GND</text>
<text x="351.8" y="97.9">DNP</text>
<text x="369.3" y="96.6">GND</text>
<text x="233" y="107">ECS-5032MV-245.7-BN-TR</text>
<text x="245.6" y="104.4">Y2</text>
<text x="345.9" y="106.8">GND</text>
<text x="147.4" y="108.1">C2</text>
<text x="148.2" y="112.5">100n</text>
<text x="154.7" y="108.1">C15</text>
<text x="155.6" y="112.5">100n</text>
<text x="163.4" y="108.1">C17</text>
<text x="164.2" y="112.5">100n</text>
<text x="165.4" y="109.7">C18</text>
<text x="174.6" y="112.6">10u</text>
<text x="187.9" y="111.2">C19</text>
<text x="189.5" y="112.7">C20</text>
<text x="188.4" y="115.5">100n</text>
<text x="198.8" y="115.7">10u</text>
<text x="219.7" y="118.5">C14</text>
<text x="336.1" y="118.2">R10</text>
<text x="339.8" y="118.1">100</text>
<text x="99" y="124.5">TLV2186IDSGR</text>
<text x="103.9" y="121.9">U3B</text>
<text x="159.3" y="120.7">GND</text>
<text x="170.2" y="120.7">GND</text>
<text x="172.3" y="125.1">C22</text>
<text x="183.4" y="123.8">GND</text>
<text x="194.3" y="123.8">GND</text>
<text x="219.7" y="121">100n</text>
<text x="349.4" y="123.7">C7</text>
<text x="81" y="128.2">GND</text>
<text x="87.9" y="127.4">R20</text>
<text x="93.2" y="127.4">0</text>
<text x="101" y="129.1">+</text>
<text x="162.4" y="129.7">100n</text>
<text x="162.4" y="127">C21</text>
<text x="172.9" y="129.9">10u</text>
<text x="188.4" y="131.5">C23</text>
<text x="189.3" y="129">C24</text>
<text x="198.5" y="132">10u</text>
<text x="213.6" y="129.9">GND</text>
<text x="349.4" y="126.4">22n</text>
<text x="87.9" y="132.4">R22</text>
<text x="91.8" y="132.3">30K</text>
<text x="187.2" y="133.5">100n</text>
<text x="265.2" y="134">GND</text>
<text x="344.4" y="134.7">GND</text>
<text x="100.1" y="139.8">R26</text>
<text x="104.8" y="139.4">137K</text>
<text x="123.5" y="143.3">U1C</text>
<text x="132.9" y="144" transform="rotate(-90 132.9 144)">V+</text>
<text x="157.5" y="138">GND</text>
<text x="168.4" y="138">GND</text>
<text x="183.1" y="139.8">GND</text>
<text x="194.1" y="139.8">GND</text>
<text x="335" y="142.3">R11</text>
<text x="341.2" y="142.2">0</text>
<text x="99.1" y="148.7">C16</text>
<text x="103.2" y="149.8">U3A</text>
<text x="105.9" y="148.1">100n</text>
<text x="113.9" y="147.5">TLV2186IDSGR</text>
<text x="124.3" y="145.6">PAD</text>
<text x="132.9" y="148.5" transform="rotate(-90 132.9 148.5)">V-</text>
<text x="349.3" y="147.4">C8</text>
<text x="349.3" y="150">DNP</text>
<text x="350.2" y="145.9">0</text>
<text x="355.6" y="145.9">R17</text>
<text x="366.8" y="148.7">GND</text>
<text x="98.3" y="152.3">TLV2186IDSGR</text>
<text x="80.2" y="157.1">GND</text>
<text x="88.6" y="161.4">R9</text>
<text x="88.6" y="156.3">R8</text>
<text x="91.3" y="161.3">30K</text>
<text x="92.6" y="156.3">0</text>
<text x="100.2" y="158.1">+</text>
<text x="343.4" y="158.8">GND</text>
<text x="334.7" y="165.7">R4100</text>
<text x="14.3" y="172.4">MUAS100-8-C-E</text>
<text x="99.6" y="169">R24</text>
<text x="104.3" y="168.6">137K</text>
<text x="346.8" y="171.2">C3</text>
<text x="346.8" y="173.9">22n</text>
<text x="19" y="177.9">J1</text>
<text x="98.9" y="177.9">C6</text>
<text x="105.1" y="177.3">100n</text>
<text x="87.4" y="185.8">R16</text>
<text x="92.6" y="185.8">0</text>
<text x="98.3" y="182.8">TLV2186IDSGR</text>
<text x="103.1" y="180.3">U1B</text>
<text x="341.9" y="182.2">GND</text>
<text x="80.2" y="186.6">GND</text>
<text x="87.4" y="190.9">R18</text>
<text x="91.3" y="190.8">30K</text>
<text x="100.2" y="187.6">+</text>
<text x="335.2" y="187.8">R5</text>
<text x="340.2" y="187.7">0</text>
<text x="349.2" y="191.4">0</text>
<text x="143.3" y="196">C27</text>
<text x="150.1" y="195.3">100n</text>
<text x="159.8" y="197.4">GND</text>
<text x="348" y="192.9">C4</text>
<text x="348" y="195.4">DNP</text>
<text x="355.6" y="192.1">R7</text>
<text x="365.8" y="194.1">GND</text>
<text x="99.6" y="198.5">R25</text>
<text x="104.3" y="198.1">137K</text>
<text x="143.3" y="201.5">C28</text>
<text x="150.1" y="200.9">100n</text>
<text x="225.5" y="200.8">GND</text>
<text x="98.3" y="207.4">C13</text>
<text x="102.7" y="209.5">U1A</text>
<text x="105.1" y="206.8">100n</text>
<text x="123.8" y="208.5">TLV2186IDSGR</text>
<text x="133.4" y="204.2">U3C</text>
<text x="134.2" y="206.6">PAD</text>
<text x="142.8" y="209.4" transform="rotate(-90 142.8 209.4)">V-</text>
<text x="142.8" y="204.9" transform="rotate(-90 142.8 204.9)">V+</text>
<text x="259.9" y="208">MC7660DR2</text>
<text x="264.3" y="205.7">U4</text>
<text x="342.4" y="204.3">GND</text>
<text x="79.5" y="215.8">GND</text>
<text x="87.8" y="215">R3</text>
<text x="91.9" y="215">0</text>
<text x="97.8" y="212">TLV2186IDSGR</text>
<text x="258.6" y="212.4">V+</text>
<text x="267.9" y="212.4">VOUT</text>
<text x="281.8" y="215.1">10u</text>
<text x="87.8" y="220.1">R6</text>
<text x="90.6" y="220">30K</text>
<text x="99.7" y="216.8">+</text>
<text x="145.6" y="216.8">C30</text>
<text x="152.4" y="216.2">100n</text>
<text x="160.5" y="218.5">GND</text>
<text x="258.6" y="220.1">OSC</text>
<text x="267.4" y="217.5">CAP+</text>
<text x="280.1" y="221.4">C25</text>
<text x="281.6" y="217.4">C26</text>
<text x="98.8" y="227.7">R23</text>
<text x="103.5" y="227.3">137K</text>
<text x="145.3" y="223.1">C29</text>
<text x="152.1" y="222.5">100n</text>
<text x="258.6" y="225.1">LV</text>
<text x="267.4" y="227.7">CAP-</text>
<text x="280.1" y="223.7">10u</text>
<text x="286.6" y="225.7">GND</text>
<text x="266.5" y="228.9" transform="rotate(-90 266.5 228.9)">GND</text>
<text x="98.2" y="236.6">C5</text>
<text x="104.4" y="236">100n</text>
<text x="263.8" y="239.7">GND</text>
</g>
<g font-size="1.8" fill="#0f0f0f">
<text x="153.9" y="20">+3V3</text>
<text x="183.9" y="22.3">PM0</text>
<text x="335" y="23.3">RRP</text>
<text x="353.1" y="23.3">RR</text>
<text x="167.4" y="28.1">ADE_Reset</text>
<text x="184.4" y="24.3">PM1</text>
<text x="251.2" y="28.6">MOSI</text>
<text x="251.2" y="26.1">SS</text>
<text x="183.9" y="32.4">IRP</text>
<text x="251.2" y="33.7">SCLK</text>
<text x="251.2" y="31.1">MISO</text>
<text x="183.9" y="37.5">ISP</text>
<text x="251.2" y="37.5">IRQ2</text>
<text x="251.5" y="40">IRQ1</text>
<text x="183.6" y="47.7">INP</text>
<text x="184.1" y="42.6">ITP</text>
<text x="251.5" y="45.1">READY</text>
<text x="333.2" y="43.3">RRM</text>
<text x="57.9" y="52.5">READY</text>
<text x="104.1" y="52.5">ADE_Reset</text>
<text x="59.4" y="57.6">IRQ2</text>
<text x="106.4" y="57.6">MOSI</text>
<text x="59.6" y="62.6">IRQ1</text>
<text x="106.4" y="62.6">SS</text>
<text x="248.2" y="61.6">DVDDOUT</text>
<text x="59.3" y="67.7">SCLK</text>
<text x="106.4" y="67.7">MISO</text>
<text x="185.2" y="70.5">UR+</text>
<text x="247.4" y="66.7">+3V3</text>
<text x="247.4" y="71.8">+3V3</text>
<text x="333.2" y="66.7">RSP</text>
<text x="351.3" y="66.7">RS</text>
<text x="61.5" y="75.3">UR-</text>
<text x="61.5" y="72.8">VN</text>
<text x="61.7" y="77.9">UR+</text>
<text x="104.6" y="77.9">UR+</text>
<text x="104.8" y="75.3">UR-</text>
<text x="106.6" y="72.8">VN</text>
<text x="181.1" y="73.1">UR-</text>
<text x="185.2" y="75.6">US+</text>
<text x="247.4" y="76.9">AVDDOUT</text>
<text x="61.5" y="83">US+</text>
<text x="61.5" y="80.4">US-</text>
<text x="104.9" y="80.4">US-</text>
<text x="104.9" y="83">US+</text>
<text x="181.1" y="78.1">US-</text>
<text x="181.1" y="83.2">UT-</text>
<text x="185.2" y="80.7">UT+</text>
<text x="61.5" y="85.5">UT-</text>
<text x="61.5" y="88">UT+</text>
<text x="105.1" y="85.5">UT-</text>
<text x="105.1" y="88">UT+</text>
<text x="183.6" y="90.8">VN</text>
<text x="186.4" y="93.4">REF</text>
<text x="245.9" y="93.4">O_IN</text>
<text x="332.7" y="90.8">RSM</text>
<text x="163.3" y="105.6">+3V3</text>
<text x="187.5" y="108.6">AVDDOUT</text>
<text x="220.7" y="113.7">+3V3</text>
<text x="331.2" y="118.8">RTP</text>
<text x="349.2" y="118.8">RT</text>
<text x="162.3" y="122.8">DVDDOUT</text>
<text x="187.7" y="124.9">REF</text>
<text x="123.7" y="130.5">IRP</text>
<text x="84.8" y="133">RR</text>
<text x="126.2" y="136.8">UP</text>
<text x="30.2" y="143.9">RRM</text>
<text x="30.2" y="141.4">RRP</text>
<text x="330.2" y="142.9">RTM</text>
<text x="30.2" y="146.5">RSP</text>
<text x="30.2" y="149">RSM</text>
<text x="30.2" y="151.5">RTP</text>
<text x="30.2" y="154.1">RTM</text>
<text x="126.2" y="152.1">UM</text>
<text x="30.2" y="159.2">RNM</text>
<text x="30.2" y="156.6">RNP</text>
<text x="84.3" y="162">RS</text>
<text x="123.2" y="159.4">ISP</text>
<text x="328.7" y="166.3">RNP</text>
<text x="346.7" y="166.3">RN</text>
<text x="30.7" y="185.8">RSP</text>
<text x="30.7" y="183.3">RRM</text>
<text x="30.7" y="180.8">RRP</text>
<text x="30.7" y="188.4">RSM</text>
<text x="30.7" y="190.9">RTP</text>
<text x="84.3" y="191.4">RT</text>
<text x="123.2" y="188.9">ITP</text>
<text x="329.2" y="188.4">RNM</text>
<text x="30.7" y="193.5">RTM</text>
<text x="30.7" y="196">RNP</text>
<text x="136.1" y="197.8">UP</text>
<text x="218.7" y="197.5">+3V3</text>
<text x="218.7" y="195">VN</text>
<text x="30.7" y="198.5">RNM</text>
<text x="218.9" y="202.6">US+</text>
<text x="218.9" y="200.1">UR+</text>
<text x="219.2" y="205.1">UT+</text>
<text x="136.1" y="213">UM</text>
<text x="235.2" y="211.2">+3V3</text>
<text x="250.4" y="211.2">UP</text>
<text x="278.4" y="211.2">UM</text>
<text x="83.6" y="220.6">RN</text>
<text x="122.4" y="218.1">INP</text>
<text x="276.6" y="216.3">C+</text>
</g>
<g font-size="1.8" fill="#989898">
<text x="73.2" y="40.7">Bus_PCI_Express_x1_MOD</text>
<text x="84.2" y="38.2">J2</text>
<text x="13.7" y="133.1">MUAS100-8-C-E</text>
<text x="17.9" y="138.6">J15</text>
<text x="173" y="167.7">FID1</text>
<text x="173" y="170.3">Fiducial</text>
<text x="198.6" y="169.5">FID3</text>
<text x="198.6" y="172.1">Fiducial</text>
<text x="173.2" y="177.1">FID2</text>
<text x="173.2" y="179.7">Fiducial</text>
<text x="198.9" y="178.9">FID4</text>
<text x="198.9" y="181.5">Fiducial</text>
<text x="185.4" y="205.3">TP1</text>
<text x="185.4" y="207.9">Eticheta</text>
</g>
<g font-size="1.8" fill="#aaa">
<text x="70.8" y="45">A1</text>
<text x="70.8" y="47.5">A2</text>
<text x="97.3" y="45">B1</text>
<text x="97.3" y="47.5">B2</text>
<text x="70.8" y="50">A3</text>
<text x="70.8" y="52.6">A4</text>
<text x="97.3" y="50">B3</text>
<text x="97.3" y="52.6">B4</text>
<text x="70.8" y="55.1">A5</text>
<text x="70.8" y="57.7">A6</text>
<text x="97.3" y="55.1">B5</text>
<text x="97.3" y="57.7">B6</text>
<text x="70.8" y="60.2">A7</text>
<text x="70.8" y="62.7">A8</text>
<text x="70.8" y="65.3">A9</text>
<text x="97.3" y="60.2">B7</text>
<text x="97.3" y="62.7">B8</text>
<text x="97.3" y="65.3">B9</text>
<text x="70.2" y="67.8">A10</text>
<text x="70.2" y="70.4">A11</text>
<text x="96.7" y="67.8">B10</text>
<text x="96.7" y="70.4">B11</text>
<text x="70.2" y="72.9">A12</text>
<text x="70.2" y="75.4">A13</text>
<text x="70.2" y="78">A14</text>
<text x="96.7" y="72.9">B12</text>
<text x="96.7" y="75.4">B13</text>
<text x="96.7" y="78">B14</text>
<text x="70.2" y="80.5">A15</text>
<text x="70.2" y="83.1">A16</text>
<text x="96.7" y="80.5">B15</text>
<text x="96.7" y="83.1">B16</text>
<text x="70.2" y="85.6">A17</text>
<text x="70.2" y="88.1">A18</text>
<text x="96.7" y="85.6">B17</text>
<text x="96.7" y="88.1">B18</text>
<text x="21.5" y="141.5">1</text>
<text x="21.5" y="144">2</text>
<text x="21.5" y="146.6">3</text>
<text x="21.5" y="149.1">4</text>
<text x="21.5" y="151.6">5</text>
<text x="21.5" y="154.2">6</text>
<text x="21.5" y="156.7">7</text>
<text x="21.5" y="159.3">8</text>
</g>
<g font-size="1.8" fill="#0000c2">
<text x="253.4" y="86.5">FA-238</text>
<text x="262" y="86.5">24.5760MB-K3</text>
<text x="233.7" y="134.1">K7805JT-500R3-LB</text>
</g>
<g font-size="1.8" fill="#009600">
<text x="245.9" y="90.8">O_OUT</text>
<text x="276.6" y="226.5">C-</text>
</g>
<g font-size="1.8" fill="#a90000">
<text x="98.9" y="128">5</text>
<text x="111.6" y="130.6">7</text>
<text x="98.9" y="133.1">6</text>
<text x="131.8" y="139.8" transform="rotate(-90 131.8 139.8)">8</text>
<text x="128.8" y="144.5">9</text>
<text x="131.8" y="151.2" transform="rotate(-90 131.8 151.2)">4</text>
<text x="98.1" y="157">3</text>
<text x="110.8" y="159.5">1</text>
<text x="98.1" y="162.1">2</text>
<text x="22" y="180.8">1</text>
<text x="22" y="183.4">2</text>
<text x="22" y="185.9">3</text>
<text x="22" y="188.5">4</text>
<text x="22" y="191">5</text>
<text x="98.1" y="186.4">5</text>
<text x="98.1" y="191.5">6</text>
<text x="110.8" y="189">7</text>
<text x="22" y="193.5">6</text>
<text x="22" y="196.1">7</text>
<text x="22" y="198.6">8</text>
<text x="141.7" y="200.7" transform="rotate(-90 141.7 200.7)">8</text>
<text x="138.7" y="205.5">9</text>
<text x="97.6" y="215.6">3</text>
<text x="141.7" y="212.2" transform="rotate(-90 141.7 212.2)">4</text>
<text x="256.1" y="211.3">8</text>
<text x="273.9" y="211.3">5</text>
<text x="97.6" y="220.7">2</text>
<text x="110.3" y="218.2">1</text>
<text x="256.1" y="218.9">7</text>
<text x="273.9" y="216.4">2</text>
<text x="256.1" y="224">6</text>
<text x="273.9" y="226.6">4</text>
<text x="265.4" y="231.3" transform="rotate(-90 265.4 231.3)">3</text>
</g>
<g font-size="1.4" fill="#a90000">
<text x="191.4" y="22.4">4</text>
<text x="241.7" y="22.4">41</text>
<text x="191.4" y="24.9">5</text>
<text x="191.4" y="27.4">6</text>
<text x="241.7" y="28.7">39</text>
<text x="241.7" y="26.2">40</text>
<text x="191.4" y="32.5">7</text>
<text x="191.4" y="35.1">8</text>
<text x="241.7" y="33.8">37</text>
<text x="241.7" y="31.2">38</text>
<text x="190.9" y="40.1">10</text>
<text x="191.4" y="37.6">9</text>
<text x="241.7" y="40.1">31</text>
<text x="241.7" y="37.6">32</text>
<text x="190.9" y="42.7">11</text>
<text x="190.9" y="45.2">12</text>
<text x="190.9" y="47.8">13</text>
<text x="241.7" y="47.8">35</text>
<text x="241.7" y="45.2">36</text>
<text x="190.9" y="50.3">14</text>
<text x="241.7" y="52.8">33</text>
<text x="241.7" y="50.3">34</text>
<text x="190.9" y="61.7">17</text>
<text x="190.9" y="64.3">18</text>
<text x="242.2" y="64.3">2</text>
<text x="242.2" y="61.7">3</text>
<text x="190.9" y="70.6">19</text>
<text x="241.7" y="71.9">27</text>
<text x="241.7" y="69.3">28</text>
<text x="242.2" y="66.8">1</text>
<text x="190.9" y="73.2">20</text>
<text x="190.9" y="75.7">21</text>
<text x="241.7" y="77">25</text>
<text x="241.7" y="74.4">26</text>
<text x="190.9" y="78.2">22</text>
<text x="190.9" y="80.8">23</text>
<text x="190.9" y="83.3">24</text>
<text x="190.9" y="90.9">15</text>
<text x="190.9" y="93.5">16</text>
<text x="241.7" y="93.5">29</text>
<text x="241.7" y="90.9">30</text>
<text x="228.5" y="113.8">4</text>
<text x="264.1" y="113.8">3</text>
<text x="228.5" y="118.9">1</text>
<text x="264.1" y="124">2</text>
</g>
<g font-size="1.4" fill="#006464">
<text x="195.6" y="23.3">PM0</text>
<text x="237.1" y="23.3">EP</text>
<text x="195.6" y="25.9">PM1</text>
<text x="195.6" y="28.4">RESET</text>
<text x="235.3" y="29.7">MOSI</text>
<text x="237.1" y="27.2">SS</text>
<text x="195.6" y="33.5">IAP</text>
<text x="235.2" y="34.8">SCLK</text>
<text x="235.3" y="32.2">MISO</text>
<text x="195.6" y="41.1">IBN</text>
<text x="195.6" y="36">IAN</text>
<text x="195.6" y="38.6">IBP</text>
<text x="235.5" y="41.1">IRQ0</text>
<text x="235.5" y="38.6">IRQ1</text>
<text x="195.6" y="43.7">ICP</text>
<text x="195.6" y="46.2">ICN</text>
<text x="230.4" y="46.2">CF4/READY</text>
<text x="195.6" y="48.7">INP</text>
<text x="195.6" y="51.3">INN</text>
<text x="233.2" y="48.7">CF3/ZX</text>
<text x="236.2" y="53.8">CF1</text>
<text x="236.2" y="51.3">CF2</text>
<text x="195.6" y="62.7">NC1</text>
<text x="195.6" y="65.3">NC2</text>
<text x="232.2" y="62.7">DVDDOUT</text>
<text x="234.9" y="65.3">DGND</text>
<text x="195.6" y="71.6">VAN</text>
<text x="232.6" y="67.8">PullHigh</text>
<text x="235.9" y="70.3">GND</text>
<text x="195.6" y="74.1">VAP</text>
<text x="195.6" y="76.7">VBN</text>
<text x="232.3" y="78">AVDDOUT</text>
<text x="235" y="75.4">AGND</text>
<text x="236.1" y="72.9">VDD</text>
<text x="195.6" y="79.2">VBP</text>
<text x="195.6" y="81.8">VCN</text>
<text x="195.6" y="84.3">VCP</text>
<text x="195.6" y="91.9">REFGND</text>
<text x="195.6" y="94.5">REF</text>
<text x="233.3" y="91.9">CLKOUT</text>
<text x="234.6" y="94.5">CLKIN</text>
<text x="232.7" y="119.9">TRI-STATE</text>
<text x="232.7" y="114.8">VDD</text>
<text x="255.1" y="114.8">OUTPUT</text>
<text x="257.8" y="124.9">GND</text>
</g>
</svg>
